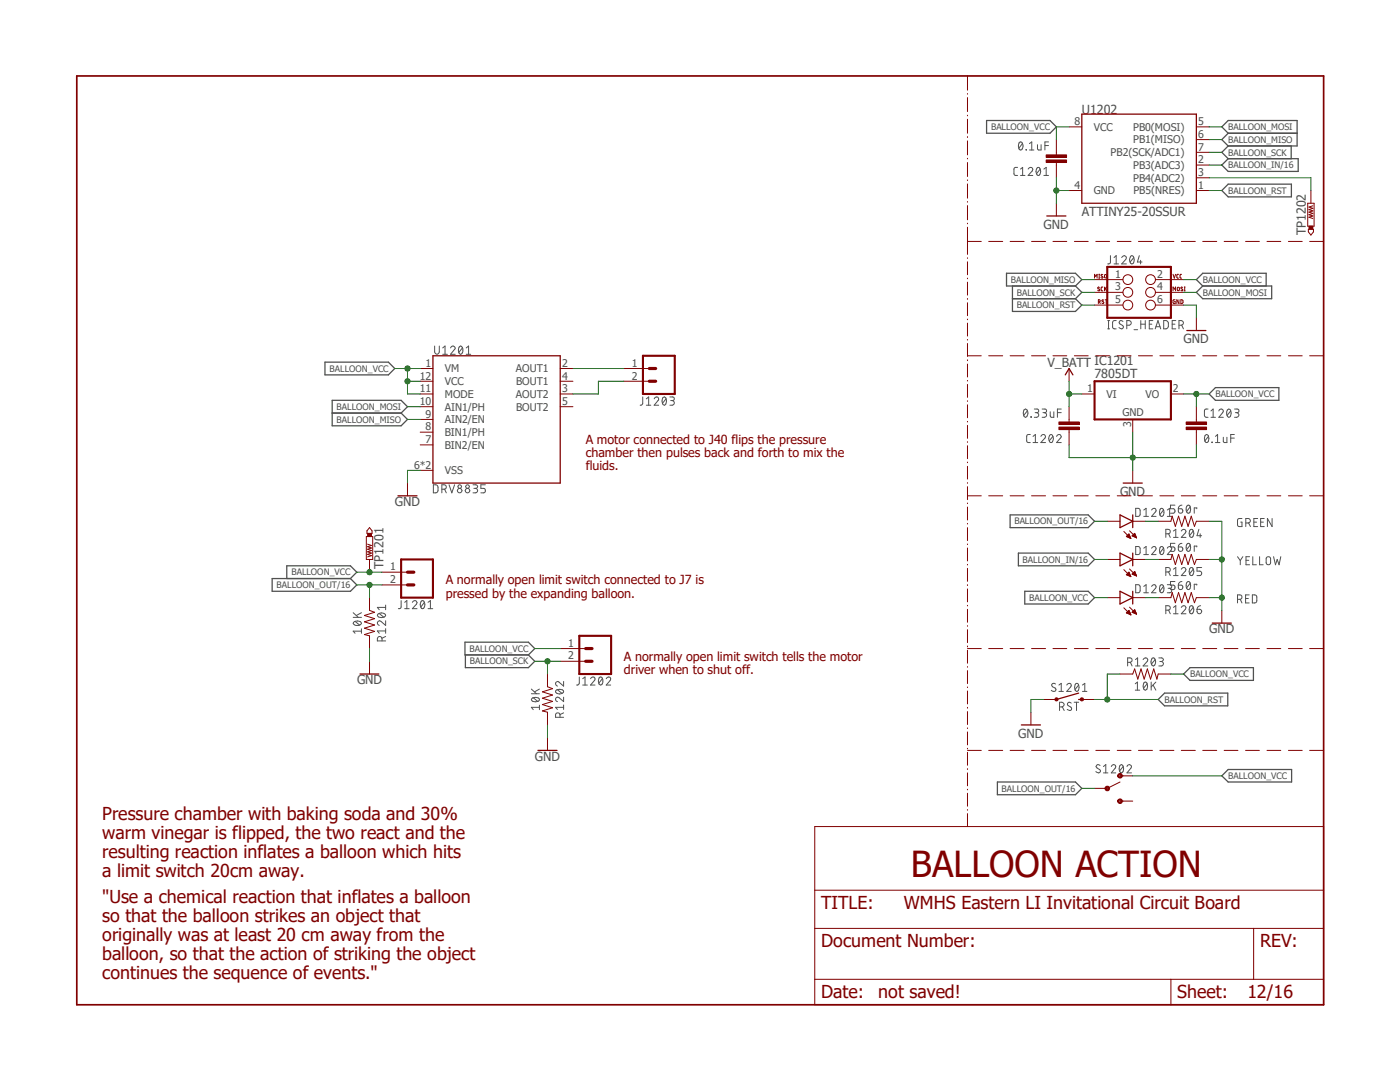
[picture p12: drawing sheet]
<svg xmlns="http://www.w3.org/2000/svg" width="279mm" height="216mm" viewBox="0 0 279 216" stroke-linecap="round" stroke-linejoin="round" font-family="sans-serif">
<path d="M14.8 14.8l249.7 186.2M264.5 14.8l-249.7 186.2" fill="none" stroke="#fff" stroke-width=".2"/>
<g fill="none" stroke="#505050" stroke-width=".2">
<path d="M203.1 33.4h-.6l-.1 .3v1.1l.7 .2M203.5 28.4l.2-.1a.93 .93 0 0 1 0 1.6 1.02 1.02 0 0 1-.2-1.5zM203.7 35h.9M203.7 33.7l.4-.3v1.6M204 28.7l-.7 .9M204.8 29.8l.1 .1zM205.2 33.7a.46 .46 0 0 1 .6-.3 .46 .46 0 0 1 .2 .7l-.8 .9h.9M205.4 29.9h.9M205.4 28.7l.5-.4v1.6M207 33.4h.2a.93 .93 0 0 1 0 1.6 1.02 1.02 0 0 1-.2-1.6zM207.1 28.9v.8l.2 .2h.5v-1M207.6 33.7l-.8 1"/>
<path d="M208.3 35h1M208.3 33.7l.5-.3v1.6M208.5 29h.8M209.3 28.3h-.8v1.6M221.6 51v1.3a.4 .4 0 0 1-.5 .4M222.3 52.7h.9M222.3 51.4l.5-.4v1.7M223.9 51.4a.46 .46 0 0 1 .6-.3 .46 .46 0 0 1 .2 .7l-.8 .9h.9M225.7 51.1l.2-.1a.96 .96 0 0 1 0 1.7 1.02 1.02 0 0 1-.2-1.6zM226.3 51.4l-.7 .9M227.4 51l-.4 1.3h.9M227.6 51.9v.8"/>
<path d="M86.7 69v1.2a.47 .47 0 0 0 .5 .5 .47 .47 0 0 0 .5-.5v-1.2M88.3 69.4l.5-.4v1.7M88.3 70.7h1M89.9 69.4a.44 .44 0 0 1 .6-.3 .44 .44 0 0 1 .2 .7l-.8 .9h.9M91.7 69.1l.2-.1a1.02 1.02 0 0 1 0 1.7 1.02 1.02 0 0 1-.2-1.6zM92.3 69.4l-.7 .9M93 70.7h.9M93 69.4l.5-.4v1.7M128.3 79.2l-.1 1.4-.4 .3M129 79.6l.5-.4v1.7M130.6 79.6a.45 .45 0 0 1 .6-.4 .45 .45 0 0 1 .1 .7l-.7 1h.8M132.4 79.3l.2-.1a1.02 1.02 0 0 1 0 1.7 1.04 1.04 0 0 1-.2-1.6z"/>
<path d="M132.9 79.6l-.7 .9M133.7 79.2h.7a.37 .37 0 0 1 .2 .4 .37 .37 0 0 1-.4 .3h-.3M134.2 79.9a.47 .47 0 0 1 .4 .5 .47 .47 0 0 1-.4 .5h-.5M221.1 65.6h.3M221.1 64h.3M221.2 64v1.6M222.8 64h-.6l-.2 .3 .1 1.1 .1 .2h.6M224.1 64.1l-.4-.1a.37 .37 0 0 0-.3 .2 .37 .37 0 0 0 .1 .4l.5 .3a.37 .37 0 0 1 .2 .4 .37 .37 0 0 1-.3 .3l-.6-.2M224.9 64.9h.4a.47 .47 0 0 0 .5-.5 .47 .47 0 0 0-.5-.4h-.4v1.6M226.3 65.8h.7M227.7 64v1.6M227.7 64.7h.9"/>
<path d="M228.6 64v1.6M229.4 64.7h.5M230.1 64h-.7v1.6h.7M230.5 65.6l.6-1.6 .5 1.6M230.7 65.2h.8M232.2 64l.7 .1 .3 .3v.8l-.5 .4h-.5zM233.9 64.7h.6M234.7 64h-.8v1.6h.8M235.3 64.9h.5a.47 .47 0 0 0 .4-.5 .47 .47 0 0 0-.4-.4h-.5v1.6M235.8 64.9l.4 .7M86.5 96.7l.7 .1 .1 .1 .1 1-.2 .4h-.7zM88.2 97.6h.4a.45 .45 0 0 0 .5-.4 .45 .45 0 0 0-.5-.5h-.4v1.6"/>
<path d="M88.7 97.6l.4 .7M89.6 96.7l.6 1.6 .5-1.6M94.4 96.7l.7 .1 .2 .3-.2 .3-.5 .1M94.9 97.5a.45 .45 0 0 1 .4 .3 .45 .45 0 0 1-.2 .5h-.7M96.9 96.7h-.9v.8h.5a.46 .46 0 0 1 .4 .4 .46 .46 0 0 1-.4 .4h-.5M129 80.9h.9M204.5 81.7l.2-.1a.96 .96 0 0 1 0 1.7 1.04 1.04 0 0 1-.2-1.6zM205 82l-.7 .9M205.6 86.7h-.5l-.2 .4v1l.7 .2M205.7 83.1l.1 .2zM206.2 88.3h.9M206.2 87.1l.4-.4v1.6"/>
<path d="M206.4 81.6l.7 .1a.37 .37 0 0 1 .2 .4 .37 .37 0 0 1-.3 .2h-.4M206.9 82.3a.47 .47 0 0 1 .4 .5 .47 .47 0 0 1-.4 .5h-.5M207.7 87.1a.46 .46 0 0 1 .7-.4 .46 .46 0 0 1 .1 .7l-.8 .9h1M208 81.6l.7 .1a.37 .37 0 0 1 .2 .4 .37 .37 0 0 1-.4 .2h-.3M208.4 82.3a.47 .47 0 0 1 .5 .5 .47 .47 0 0 1-.5 .5h-.4M209.5 86.8l.3-.1a.93 .93 0 0 1 0 1.6 .98 .98 0 0 1-.3-1.5zM209.6 82.2v.8l.2 .3h.5v-1.1M210.1 87.1l-.7 .9M210.9 87.1a.45 .45 0 0 1 .6-.4 .45 .45 0 0 1 .1 .7l-.7 .9h.9M211 82.3h.8M211.8 81.6h-.8v1.7M240.6 86.8l.2-.1a.98 .98 0 0 1 0 1.6 .98 .98 0 0 1-.2-1.5z"/>
<path d="M241.1 81.6l-.6 .1-.1 .3v1.1l.3 .2h.4M241.2 87.1l-.7 .9M241.7 83.3h.9M241.7 82l.4-.4v1.7M241.9 88.2v.1zM242.6 88.3h.9M242.6 87.1l.4-.4v1.6M243.2 82a.44 .44 0 0 1 .7-.4 .44 .44 0 0 1 .1 .7l-.8 1h.9M244.1 87.2v.9l.2 .2h.6v-1.1M245.1 81.7l.1-.1a.96 .96 0 0 1 0 1.7 1.01 1.01 0 0 1-.1-1.6zM245.6 87.4h.7M245.6 82l-.7 .9"/>
<path d="M246.3 86.7h-.7v1.6M246.4 81.6l.7 .1a.37 .37 0 0 1 .2 .4 .37 .37 0 0 1-.4 .2h-.4M246.8 82.3a.47 .47 0 0 1 .5 .5 .47 .47 0 0 1-.5 .5h-.4M80.1 119.8v1.3a.4 .4 0 0 1-.6 .4M84.1 119.9l.2-.1a.93 .93 0 0 1 0 1.7 1.02 1.02 0 0 1-.2-1.6zM226.7 116.7h.6a1.3 1.3 0 0 1 .2 1.4l-.2 .1-.6 .1zM226.7 109.1h.6a1.3 1.3 0 0 1 .2 1.3l-.2 .2-.6 .1zM226.7 101.4l.6 .1a1.25 1.25 0 0 1 0 1.5h-.6zM228.3 118.3h.9M228.3 117l.4-.3v1.6M228.3 101.8l.4-.4v1.6M228.3 109.4l.4-.3v1.6"/>
<path d="M228.3 110.7h.9M228.3 103h.9M229.8 117a.45 .45 0 0 1 .7-.3 .45 .45 0 0 1 .1 .7l-.8 .9h.9M229.8 109.4a.45 .45 0 0 1 .7-.4 .45 .45 0 0 1 .1 .8l-.8 .9h.9M229.8 101.8a.45 .45 0 0 1 .7-.4 .45 .45 0 0 1 .1 .8l-.8 .8h.9M231.6 116.7h.3a.98 .98 0 0 1 0 1.6 1.02 1.02 0 0 1-.3-1.6zM231.6 109.1h.3a.98 .98 0 0 1 0 1.6 1.02 1.02 0 0 1-.3-1.6zM231.6 101.5l.3-.1a.98 .98 0 0 1 0 1.6 1.02 1.02 0 0 1-.3-1.5zM232.2 117l-.7 .9M232.2 109.4l-.7 .9M232.2 101.8l-.7 .9M232.7 114.1h.4a.45 .45 0 0 0 .5-.4 .45 .45 0 0 0-.5-.5h-.4v1.7"/>
<path d="M232.7 106.5h.4a.45 .45 0 0 0 .5-.4 .45 .45 0 0 0-.5-.5h-.4v1.6M233 116.7h.7a.37 .37 0 0 1 .1 .4 .37 .37 0 0 1-.3 .3h-.4M233 109.4a.44 .44 0 0 1 .6-.3 .44 .44 0 0 1 .1 .7l-.7 .9h.8M233 103h.8M233 101.8l.4-.4v1.6M233.2 114.1l.4 .8M233.2 106.5l.4 .7M233.4 117.4h.2a.46 .46 0 0 1 .2 .5 .46 .46 0 0 1-.4 .4h-.4M234.2 106l.5-.4v1.6M234.2 113.6l.5-.4v1.7M234.2 114.9h.9M234.2 107.2h.9"/>
<path d="M234.5 116h-.9v.8h.5a.46 .46 0 0 1 .4 .4 .46 .46 0 0 1-.4 .4h-.5M234.5 108.4h-.9v.7h.5a.46 .46 0 0 1 .4 .5 .46 .46 0 0 1-.4 .4h-.5M234.5 100.8h-.9v.7h.5a.46 .46 0 0 1 .4 .5 .46 .46 0 0 1-.4 .4h-.5M235.2 116.8h.5a.46 .46 0 0 1 .4 .5 .46 .46 0 0 1-.5 .4 .46 .46 0 0 1-.4-.5zM235.2 109.1h.5a.46 .46 0 0 1 .4 .5 .46 .46 0 0 1-.5 .4 .46 .46 0 0 1-.4-.4zM235.2 101.5h.5a.46 .46 0 0 1 .4 .5 .46 .46 0 0 1-.5 .4 .46 .46 0 0 1-.4-.4zM235.8 113.6a.46 .46 0 0 1 .6-.4 .46 .46 0 0 1 .2 .8l-.8 .9h.9M235.8 106a.46 .46 0 0 1 .6-.4 .46 .46 0 0 1 .2 .7l-.8 .9h.9M235.9 116a.72 .72 0 0 0-.7 .8M235.9 108.4a.72 .72 0 0 0-.7 .7M235.9 100.8a.72 .72 0 0 0-.7 .7M237 116.1l.2-.1a.93 .93 0 0 1 0 1.6 .98 .98 0 0 1-.2-1.5z"/>
<path d="M237 108.5l.2-.1a.93 .93 0 0 1 0 1.6 .98 .98 0 0 1-.2-1.5zM237 100.8h.2a.93 .93 0 0 1 0 1.6 .98 .98 0 0 1-.2-1.6zM237.5 116.4l-.7 .9M237.5 108.8l-.7 .9M237.5 101.1l-.7 1M237.6 113.3l.2-.1a.93 .93 0 0 1 0 1.7 1.02 1.02 0 0 1-.2-1.6zM237.6 105.7l.2-.1a.93 .93 0 0 1 0 1.6 1.02 1.02 0 0 1-.2-1.5zM238.1 113.6l-.7 .9M238.1 106l-.7 .9M238.8 101.5v-.2h-.5v1.1M238.8 109.1v-.1h-.5v1M238.8 116.8v-.2h-.5v1"/>
<path d="M239.3 105.6l-.4 1.3h.9M239.5 106.5v.7M239.8 113.2h-.9v.8h.7a.46 .46 0 0 1 .2 .5 .46 .46 0 0 1-.4 .4h-.5M247 119.6l.6-.1a.46 .46 0 0 0 .2-.5 .46 .46 0 0 0-.4-.3h-.4v1.6M247 111.1l.5 .7M247.5 119.6l.4 .7M247.5 111.8v.9M247.9 103.5h-.6l-.3 .1v1.1l.1 .3 .8 .1v-.9h-.3M248 111.1l-.5 .7M248.6 119.4h.5M248.6 104.4h.5a.45 .45 0 0 0 .4-.4 .45 .45 0 0 0-.2-.5h-.7v1.6M248.7 111.8h.5"/>
<path d="M249.2 104.4l.4 .7M249.3 118.7h-.7v1.6h.7M249.4 111.1h-.7v1.6h.7M249.9 118.7h.7a1.3 1.3 0 0 1 .2 1.4l-.2 .2h-.7zM250 111.1v1.6h.7M250.2 104.2h.6M251 103.5h-.8v1.6h.8M251.4 111.1v1.6h.7M251.6 104.2h.5M252.3 103.5h-.7v1.6h.7M252.7 111.3a.46 .46 0 0 1 .5-.2 .46 .46 0 0 1 .4 .4l-.1 1a.46 .46 0 0 1-.5 .2 .46 .46 0 0 1-.3-.4zM253.9 103.5v1.6l-1-1.6v1.6"/>
<path d="M254.2 111.1l.4 1.6 .3-1.1 .4 1.1 .3-1.6M70.5 123.2h1.6M70.5 122.3l1 .9M70.6 124.2l.7-.3a.56 .56 0 0 1 .8 .6 1.09 1.09 0 0 1-1.6-.1zM70.9 124l.9 .7M72.1 125.9h-1.6l.4 .5M72.1 125.5v.9M72.1 122.3l-1 .5M75.4 122.6l.2-.1a.96 .96 0 0 1 1.4 .3 .96 .96 0 0 1-1.7 0zM75.7 122.4l.9 .7M76.2 127.9v-.4a.47 .47 0 0 0-.4-.5 .47 .47 0 0 0-.5 .5v.4h1.7M77 123.9v.9l-1-.8a.45 .45 0 0 0-.7 .2 .45 .45 0 0 0 .4 .6"/>
<path d="M77 127l-.8 .3M77 125.9h-1.7l.4 .5M77 120.7v1M77 125.4v1M77 121.2h-1.7l.4 .5M80.8 121.5h.9M80.8 120.2l.4-.4v1.7M82.3 120.2a.46 .46 0 0 1 .6-.4 .46 .46 0 0 1 .2 .8l-.8 .9h.9M84.7 120.2l-.7 .9M85.4 121.5h1M85.4 120.2l.5-.4v1.7M106 138.4h1.7"/>
<path d="M106 137.5l1.1 .9M106.1 139.4l.7-.3a.58 .58 0 0 1 .8 .7l-.8 .2a.67 .67 0 0 1-.8-.4zM106.4 139.2l.9 .8M107.7 137.5l-1 .5M110.9 137.8l.8-.3a.58 .58 0 0 1 .7 .7l-.1 .1a.96 .96 0 0 1-1.4-.3zM111.3 137.6l.8 .7M112.5 139.1v.9l-.9-.8a.44 .44 0 0 0-.7 .2 .44 .44 0 0 0 .4 .6M112.5 136v.9l-.9-.8a.45 .45 0 0 0-.7 .2 .45 .45 0 0 0 .4 .6M115.6 135.1v1.2a.43 .43 0 0 1-.5 .4M116.3 136.7h.9M116.3 135.4l.5-.3v1.6M117.9 135.4a.45 .45 0 0 1 .6-.3 .45 .45 0 0 1 .1 .7l-.7 .9h.8"/>
<path d="M119.7 135.1h.2a.98 .98 0 0 1 0 1.6 1.02 1.02 0 0 1-.2-1.6zM120.2 135.4l-.7 .9M121 135.4a.45 .45 0 0 1 .6-.3 .45 .45 0 0 1 .2 .7l-.8 .9h.9M210.7 136.5a.45 .45 0 0 0-.8 .2 1.01 1.01 0 0 0 .8 .7v.4a.6 .6 0 0 1-.9 0M211.3 136.7l.5-.3v1.6M211.3 138h.9M212.9 136.7a.45 .45 0 0 1 .6-.3 .45 .45 0 0 1 .2 .7l-.8 .9h.9M214.7 136.4h.2a.98 .98 0 0 1 0 1.6 1.02 1.02 0 0 1-.2-1.6zM215.3 136.7l-.8 .9M216 138h.9M216 136.7l.5-.3v1.6M225 132.2l.7-.1a.43 .43 0 0 0 .2-.5 .43 .43 0 0 0-.4-.3h-.5v1.6"/>
<path d="M225.6 132.2l.3 .7M226.6 136.4l.4-.3v1.6M226.6 137.7h.9M226.6 131.6l.4-.3v1.6M226.6 132.9h.9M228.1 131.6a.46 .46 0 0 1 .7-.3 .46 .46 0 0 1 .1 .7l-.8 .9h1M228.4 136.1h.2a.93 .93 0 0 1 0 1.6 1.06 1.06 0 0 1-.2-1.6zM228.9 136.4l-.7 .9M229.7 136.1v1.6M230 131.3h.2a.93 .93 0 0 1 0 1.6 1.02 1.02 0 0 1-.2-1.6zM230.1 136.7l.6 1M230.5 131.6l-.7 .9"/>
<path d="M230.7 136.1l-1 1M231.3 131.3h.5a.36 .36 0 0 1 .4 .3 .36 .36 0 0 1-.4 .4h-.3M231.7 132a.45 .45 0 0 1 .5 .3 .45 .45 0 0 1-.3 .5l-.6 .1M232.7 121.8h.4a.45 .45 0 0 0 .5-.5 .45 .45 0 0 0-.5-.4h-.4v1.6M233.2 121.8l.4 .7M234.2 121.2l.5-.3v1.6M234.2 122.5h.9M235.8 121.2a.46 .46 0 0 1 .6-.3 .46 .46 0 0 1 .2 .7l-.8 .9h.9M237.6 120.9h.2a.93 .93 0 0 1 0 1.6 1.02 1.02 0 0 1-.2-1.6zM238.1 121.2l-.7 .9M238.9 121.6h.7a.46 .46 0 0 1 0 .8 .46 .46 0 0 1-.7-.4zM239.6 120.9a.72 .72 0 0 0-.7 .7"/>
<path d="M107.7 141.1h-1.7l.4 .5M107.7 140.7v.9M111.8 143.1l-.1-.6a.46 .46 0 0 0-.5-.2 .46 .46 0 0 0-.3 .4v.4h1.6M112.5 141.1h-1.6l.4 .5M112.5 142.2l-.7 .4M112.5 140.7v.9M211.5 141.1h.4a.47 .47 0 0 0 .5-.5 .47 .47 0 0 0-.5-.5h-.4v1.7M212 141.1l.4 .7M213.8 140.3l-.2-.1a.37 .37 0 0 0-.5 .1 .37 .37 0 0 0 .1 .5l.5 .3a.37 .37 0 0 1 .2 .4 .37 .37 0 0 1-.4 .3l-.5-.2M214.4 140.1h.9M214.8 140.1v1.7M219.5 152.7l-.2-.1a.37 .37 0 0 0-.5 .1 .37 .37 0 0 0 .1 .5l.7 .5v.3l-.4 .2-.5-.2"/>
<path d="M220.2 153l.5-.4v1.6M220.2 154.2h.9M221.8 153a.44 .44 0 0 1 .6-.4 .44 .44 0 0 1 .1 .7l-.7 .9h.9M223.6 152.7l.2-.1a1.02 1.02 0 0 1 0 1.6 1.02 1.02 0 0 1-.2-1.5zM224.2 153l-.8 .8M224.9 153a.43 .43 0 0 1 .6-.4 .43 .43 0 0 1 .2 .7l-.8 .9h.9"/>
<circle cx="91.7" cy="97.9" r=".46"/>
<circle cx="91.8" cy="97.1" r=".37"/>
<circle cx="93.3" cy="97.9" r=".46"/>
<circle cx="93.3" cy="97.1" r=".37"/>
</g>
<g fill="none" stroke="#505050" stroke-width=".25">
<path d="M196.9 24h12.6l1.3 1.3-1.3 1.3h-12.6zM243.8 38l1.3-1.3h12.6v2.6h-12.6zM243.8 32.9l1.3-1.2h14v2.5h-14zM245.1 26.6h13.8M245.1 26.6l-1.3-1.3 1.3-1.3h13.8v5.1h-13.8M245.1 26.6l-1.3 1.3 1.3 1.2M245.1 29.1l-1.3 1.3 1.3 1.3M257.7 29.1v2.6M200.9 54.5h13.7l1.3 1.3-1.3 1.3h-13.7zM202.1 59.6h12.5M202.1 57.1v5h12.5l1.3-1.2-1.3-1.3M214.6 57.1l1.3 1.2-1.3 1.3"/>
<path d="M240 57.1l-1.2-1.3 1.2-1.3h12.7v2.6M240 57.1h13.8v2.5h-13.8l-1.2-1.3zM64.9 72.3h12.6l1.3 1.2-1.3 1.3h-12.6zM66.3 79.9h13.8l1.2 1.3-1.2 1.2 1.2 1.3-1.2 1.3h-13.8zM242.6 77.3h12.6v2.6h-12.6l-1.3-1.3zM66.3 82.4h13.8M54.3 115.4h15.6l1.3 1.3-1.3 1.3h-15.6zM57.2 115.4v-2.5h12.7l1.3 1.3-1.3 1.2M201.6 102.7h15.6l1.2 1.3-1.2 1.3h-15.6zM203.2 110.4h14l1.2 1.2-1.2 1.3h-14zM204.5 118h12.7l1.2 1.3-1.2 1.2h-12.7zM92.8 128.1h12.7l1.2 1.3-1.2 1.3h-12.7z"/>
<path d="M92.9 130.7v2.5h12.6l1.2-1.2-1.2-1.3M231.1 139.6l1.3-1.3h12.6v2.5h-12.6zM237.5 133.2h12.6v2.6h-12.6l-1.3-1.3zM199.1 156h15.5l1.3 1.3-1.3 1.3h-15.5zM243.8 154.8l1.3-1.3h12.7v2.5h-12.7z"/>
</g>
<g fill="none" stroke="#800000" stroke-width=".2">
<path d="M193.1 15.2v2.8M193.1 18.7v.1M193.1 19.5v2.8M193.1 23v.1M193.1 23.8v2.8M193.1 27.3v.1M193.1 28.1v2.8M193.1 31.6v.1M193.1 32.4v2.8M193.1 35.9v.1M193.1 36.7v2.8M210.8 30.4v.5"/>
<path d="M210.8 32.4v.5M193.1 40.2v.1M193.1 41v2.9M193.1 44.5v.2M193.1 45.3v5.5M193.1 51.4v.2M193.1 52.2v2.6M193.1 55.5v.1M193.1 56.3v2.6M193.1 59.6v.1M193.1 48.2h2.7M197.3 48.2h2.8"/>
<path d="M201.6 48.2h2.8M205.9 48.2h2.8M210.1 48.2h2.8M210.8 40.6v2.5M214.4 48.2h2.8M218.7 48.2h2.7M223 48.2h2.7M227.2 48.2h2.8M231.5 48.2h2.8M235.8 48.2h2.7M240 48.2h2.8M244.3 48.2h2.8"/>
<path d="M248.6 48.2h2.7M252.9 48.2h2.7M257.1 48.2h2.8M261.4 48.2h2.8M83.9 73.5h2.5M83.9 78.6h2.5M83.9 76.1h2.5M111.8 73.5h2.5M111.8 78.6h2.5M111.8 76.1h2.5M124.5 73.5h5.1M124.5 76.1h5.1"/>
<path d="M193.1 60.4v2.6M193.1 63.7v.1M193.1 64.5v2.6M193.1 67.7v.2M193.1 68.5v2.6M193.1 71.8v.2M193.1 72.6v2.6M193.1 75.9v.1M193.1 76.7v2.6M193.1 80v.1M193.1 71h2.7M197.3 71h2.8"/>
<path d="M201.6 71h2.8M205.9 71h2.8M210.1 71h2.8M214.4 71h2.8M218.7 71h2.7M223 71h2.7M227.2 71h2.8M231.5 71h2.8M235.8 71h2.7M240 71h2.8M244.3 71h2.8M248.6 71h2.7"/>
<path d="M252.9 71h2.7M257.1 71h2.8M261.4 71h2.8M81.3 96.4v2.5M83.9 81.2h2.5M83.9 83.7h2.5M83.9 86.2h2.5M83.9 88.8h2.5M83.9 93.9h2.5M111.8 81.2h2.5M193.1 80.8v2.6M193.1 84.1v.1"/>
<path d="M193.1 84.9v2.6M193.1 88.1v.2M193.1 88.9v2.6M193.1 92.2v.1M193.1 93v2.6M193.1 96.3v.1M193.1 97.1v2.6M193.1 98.9h2.7M197.3 98.9h2.8M201.6 98.9h2.8M205.9 98.9h2.8M210.1 98.9h2.8"/>
<path d="M214.4 98.9h2.8M218.7 98.9h2.7M223 98.9h2.7M227.2 98.9h2.8M231.5 98.9h2.8M235.8 98.9h2.7M240 98.9h2.8M244.3 98.9h2.8M248.6 98.9h2.7M252.9 98.9h2.7M257.1 98.9h2.8M261.4 98.9h2.8"/>
<path d="M73.7 119.3v2.5l1.1 .4-2.1 .6 2.1 .6-2.1 .7 2.1 .6-2.1 .6 2.1 .7-2.1 .6 1 .3v2.5M76.2 114.2h5.1M76.2 116.7h5.1M193.1 100.4v.1M193.1 101.2v2.6M193.1 104.4v.2M193.1 105.3v2.6M193.1 108.5v.2M193.1 109.3v2.6M193.1 112.6v.1M193.1 113.4v2.6M193.1 116.7v.1"/>
<path d="M193.1 117.5v2.6M73.7 132v2.5M193.1 120.8v.1M193.1 121.6v2.6M193.1 124.8v.2M193.1 125.6v2.6M193.1 128.9v.2M193.1 129.8v2.5M193.1 133v.1M193.1 133.8v2.6M193.1 137.1v.1M193.1 137.9v2.6"/>
<path d="M193.1 129.4h2.7M197.3 129.4h2.8M201.6 129.4h2.8M205.9 129.4h2.8M210.1 129.4h2.8M214.4 129.4h2.8M218.7 129.4h2.7M223 129.4h2.7M227.2 129.4h2.8M231.5 129.4h2.8M235.8 129.4h2.7M240 129.4h2.8"/>
<path d="M244.3 129.4h2.8M248.6 129.4h2.7M252.9 129.4h2.7M257.1 129.4h2.8M261.4 129.4h2.8M193.1 141.1v.2M193.1 142v2.6M193.1 145.2v.2M193.1 146v2.6M193.1 149.3v.1M193.1 150.1v2.6M193.1 153.4v.1"/>
<path d="M193.1 154.2v2.6M193.1 157.5v.1M193.1 158.3v2.6M193.1 149.7h2.7M197.3 149.7h2.8M201.6 149.7h2.8M205.9 149.7h2.8M210.1 149.7h2.8M214.4 149.7h2.8M218.7 149.7h2.7M223 149.7h2.7M227.2 149.7h2.8"/>
<path d="M231.5 149.7h2.8M235.8 149.7h2.7M240 149.7h2.8M244.3 149.7h2.8M248.6 149.7h2.7M252.9 149.7h2.7M257.1 149.7h2.8M261.4 149.7h2.8M162.6 164.9h101.6v35.6h-101.6zM162.6 177.6h101.6M193.1 161.5v.2M193.1 162.3v2.6"/>
<path d="M162.6 185.3h101.6M162.6 195.4h101.6M233.7 195.4v5.1M250.2 185.3v10.1"/>
</g>
<path d="M15.3 15.2h248.9v185.3h-248.9z" fill="none" stroke="#800000" stroke-width=".34"/>
<path d="M208.9 43.1h3.8M86.4 71h25.4v25.4h-25.4zM79.4 98.9h3.8M71.8 134.5h3.8" fill="none" stroke="#800000" stroke-width=".25"/>
<path d="M128.3 71h6.4v7.6h-6.4zM80.1 111.6h6.3v7.7h-6.3z" fill="none" stroke="#800000" stroke-width=".42"/>
<path d="M129.6 76.1h1.3M129.6 73.5h1.3M81.3 116.7h1.3M81.3 114.2h1.3" fill="none" stroke="#800000" stroke-width=".64"/>
<path d="M208.8 30.9h4.1v.5h-4.1z" fill-rule="evenodd" fill="#800000"/>
<path d="M208.8 30.9h4.1v.5h-4.1z" fill="none" stroke="#800000" stroke-width=".2"/>
<path d="M208.8 31.9h4.1v.5h-4.1z" fill-rule="evenodd" fill="#800000"/>
<g fill="none" stroke="#800000" stroke-width=".2">
<path d="M208.8 31.9h4.1v.5h-4.1zM210.8 27.9v2.5M210.8 32.9v2.6M213.4 25.3h2.5M213.4 38h2.5M238.8 25.3h2.5M238.8 27.9h2.5M238.8 38h2.5M238.8 30.4h2.5M238.8 32.9h2.5M238.8 35.5h2.5M213.4 73.5v2.6"/>
<path d="M215.9 78.6h2.5M233.7 78.6h2.5M213.4 83.7v.5M213.4 85.7v.5M226.1 83.7v2.5M226.1 93.9v2.5"/>
</g>
<path d="M215.9 22.8h22.9v17.8h-22.9zM212.6 74.8l.8-1.3 .7 1.3M224.2 96.4h3.8" fill="none" stroke="#800000" stroke-width=".25"/>
<path d="M218.4 76.1h15.3v7.6h-15.3z" fill="none" stroke="#800000" stroke-width=".42"/>
<path d="M211.3 84.2h4.1v.5h-4.1z" fill-rule="evenodd" fill="#800000"/>
<path d="M211.3 84.2h4.1v.5h-4.1z" fill="none" stroke="#800000" stroke-width=".2"/>
<path d="M211.3 85.2h4.1v.5h-4.1z" fill-rule="evenodd" fill="#800000"/>
<path d="M211.3 85.2h4.1v.5h-4.1zM213.4 81.2v2.5M213.4 86.2v2.6M238.8 83.7v.5M238.8 85.7v.5" fill="none" stroke="#800000" stroke-width=".2"/>
<path d="M236.7 85.2h4.1v.5h-4.1z" fill-rule="evenodd" fill="#800000"/>
<path d="M236.7 85.2h4.1v.5h-4.1z" fill="none" stroke="#800000" stroke-width=".2"/>
<path d="M236.7 84.2h4.1v.5h-4.1z" fill-rule="evenodd" fill="#800000"/>
<g fill="none" stroke="#800000" stroke-width=".2">
<path d="M218.4 55.5v-.8l.3 .5 .2-.5v.8M218.4 55.8h5.7M218.4 58.3h5.7M219.3 55.5h.2M219.3 54.7h.2M219.4 54.7v.8M219.4 57.4l-.2-.1-.1 .1 .3 .3 .1 .3-.4-.1M220.1 57.3l-.3 .1v.6h.3M220.1 54.8h-.3l.3 .6h-.4M220.3 59.9h-.4l.4 .6h-.4M220.4 57.3v.7M220.5 54.8h.3v.5l-.1 .2-.3-.2z"/>
<path d="M220.6 59.8h.3M220.6 57.6l.2 .4M220.8 59.8v.8M220.8 57.3l-.4 .4M230.6 55.8h5.6M230.6 58.3h5.6M234.1 58v-.7l.3 .4 .2-.4v.7M234.1 54.7l.3 .8 .2-.8M234.5 59.8l-.4 .1v.1v.5l.4 .1v-.4h-.1M235 57.4h.3v.6h-.3zM235.2 54.7l-.3 .2v.5l.3 .1M235.3 59.8v.8l-.4-.8v.8"/>
<path d="M235.7 59.8l.4 .2v.4l-.2 .2h-.2zM235.8 54.7l-.3 .2v.5l.3 .1M236 57.4l-.2-.1-.1 .1 .4 .4v.2l-.4-.1M236.3 58h.2M236.3 57.3h.2M236.4 57.3v.7M218.4 60.9h5.7M219.2 60.2l.4-.1-.1-.2-.3-.1v.8M219.4 60.2l.2 .4M230.6 60.9h5.6M238.8 63.4v2.6M236.7 84.2h4.1v.5h-4.1z"/>
<path d="M238.8 81.2v2.5M238.8 86.2v2.6M221 119.3h2.5M221 111.6h2.5M221 104h2.5M224.3 113.7l1.4 1.4M224.3 106l1.4 1.4M224.8 114.7l.9 .4M224.8 114.7l.5-.5 .4 .9M224.8 114.7h.7M224.8 107h.7M224.9 114.6h.6"/>
<path d="M224.9 107.1h.7M224.9 106.9h.6M225 114.8h.6M225 114.5h.5M225 106.8h.4M225.1 114.4h.3M225.1 106.8h.3M225.1 107.2h.5M225.2 114.3h.2M225.2 106.7h.1M225.2 114.9h.4M225.3 114.2h.1"/>
<path d="M225.3 106.6h.1M225.3 106.6l-.5 .5 .9 .3M225.3 106.6l.4 .8M225.3 107.3h.3M225.4 113.5l1.4 1.4M225.4 114.9h.2M225.4 105.9l1.4 1.4M225.6 107.4h.1M225.6 115h.1M225.9 106.9l.5-.5 .4 .9zM226 106.9h.7M226 114.6h.7"/>
<path d="M226 114.5h.7M226 106.8h.7M226.1 119.3h2.5M226.1 111.6h2.5M226.1 104h2.5M226.1 114.4h.5M226.1 106.8h.5M226.2 114.3h.4M226.2 107h.5M226.2 106.7h.4M226.2 114.7h.5M226.3 114.2h.2"/>
<path d="M226.3 106.6h.2M226.4 114.1h.1M226.4 107.1h.3M226.4 106.5h.1M226.4 114.8h.3M226.4 114l-.5 .6 .9 .3M226.4 114l.4 .9M226.4 114h.1M226.6 107.2h.2M226.7 114.9h.1M226.8 107.3h.1M231.1 119.3h2.6l.2-1.1 .7 2.1 .6-2.1 .6 2.1 .7-2.1 .6 2.1 .6-2.1 .7 2.1 .4-1h2.5"/>
<path d="M231.1 111.6h2.6l.2-1 .7 2 .6-2 .6 2 .7-2 .6 2 .6-2 .7 2 .4-1h2.5M231.1 104h2.6l.2-1 .7 2 .6-2 .6 2 .7-2 .6 2 .6-2 .7 2 .4-1h2.5M224.3 121.3l1.4 1.4M224.8 122.3l.5-.5 .4 .9zM224.8 122.3h.8M224.9 122.2h.6M225 122.1h.5M225 122.4h.6M225 122h.4M225.1 122h.3M225.2 121.9h.1M225.3 122.5h.3"/>
<path d="M225.4 121.2l1.4 1.4M225.5 122.6h.1M225.7 122.7h.1M226 122.1h.7M226.1 122.2h.6M226.1 122h.5M226.2 121.9h.3M226.3 122.3h.4M226.3 121.8h.2M226.4 121.7l-.5 .5 .9 .4M226.4 121.7l.4 .9M226.4 121.7h.1"/>
<path d="M226.5 122.4h.3M226.7 122.5h.1M243.8 121.8v2.5"/>
<circle cx="225.1" cy="55.8" r=".98"/>
<circle cx="225.1" cy="58.3" r=".98"/>
<circle cx="229.6" cy="55.8" r=".98"/>
<circle cx="229.6" cy="58.3" r=".98"/>
<circle cx="225.1" cy="60.9" r=".98"/>
<circle cx="229.6" cy="60.9" r=".98"/>
</g>
<path d="M236.9 66h3.8M223.5 118l2.6 1.3-2.6 1.2zM223.5 102.7l2.6 1.3-2.6 1.3zM223.5 110.4l2.6 1.2-2.6 1.3zM226.1 102.7v2.6M226.1 110.4v2.5M226.1 118v2.5M215.3 139.6h.6M215.3 138.3l-4.5 1.3M241.9 124.3h3.8" fill="none" stroke="#800000" stroke-width=".25"/>
<path d="M221 53.3h12.7v10.1h-12.7z" fill="none" stroke="#800000" stroke-width=".42"/>
<path d="M210.6 139.3h.5v.5h-.5z" fill-rule="evenodd" fill="#800000"/>
<path d="M210.6 139.3h.5v.5h-.5z" fill="none" stroke="#800000" stroke-width=".2"/>
<path d="M215.7 139.3h.5v.5h-.5z" fill-rule="evenodd" fill="#800000"/>
<path d="M208.3 139.6h2.5M215.7 139.3h.5v.5h-.5zM215.9 139.6h2.5M223.5 134.5h2.6l.3-1 .7 2 .6-2 .6 2 .7-2 .6 2 .7-2 .6 2 .2-1h2.6M205.7 142.1v2.6M223.5 156l-2.5 1.3M223.5 159.9h.7M223.5 154.8h.7" fill="none" stroke="#800000" stroke-width=".2"/>
<path d="M203.8 144.7h3.8" fill="none" stroke="#800000" stroke-width=".25"/>
<path d="M223.1 154.5l.6-.2 .2 .2v.6l-.2 .1-.6-.1v-.3h.2l.1-.2h.3l.1 .2-.4 .2-.1-.2h-.2z" fill-rule="evenodd" fill="#800000"/>
<path d="M223.1 154.5l.6-.2 .2 .2v.6l-.2 .1-.6-.1v-.3h.2l.1-.2h.3l.1 .2-.4 .2-.1-.2h-.2z" fill="none" stroke="#800000" stroke-width=".2"/>
<path d="M223.1 159.6l.6-.2 .3 .5-.1 .2-.2 .2-.6-.2v-.2h.2l.1-.3 .4 .3-.1 .1-.3 .1-.1-.2h-.2z" fill-rule="evenodd" fill="#800000"/>
<path d="M223.1 159.6l.6-.2 .3 .5-.1 .2-.2 .2-.6-.2v-.2h.2l.1-.3 .4 .3-.1 .1-.3 .1-.1-.2h-.2z" fill="none" stroke="#800000" stroke-width=".2"/>
<path d="M220.6 157.1l.5-.2 .3 .4v.3l-.3 .2-.5-.2-.1-.3h.2l.2-.2 .3 .2v.2l-.3 .1-.2-.3h-.2z" fill-rule="evenodd" fill="#800000"/>
<path d="M73.1 107.1h1.3v4.5h-1.3zM73.4 108.6l.7 .2-.7 .3 .7 .2-.7 .3 .7 .3-.7 .2 .7 .3-.7 .2 .7 .3-.7 .2M73.7 105.3l.6 .6v.5h-1.1v-.5zM109.3 134.5v2.5l1 .4-2.1 .6 2.1 .7-2.1 .6 2.1 .7-2.1 .6 2.1 .6-2.1 .7 1.1 .2v2.6M111.8 129.4h5.1M111.8 132h5.1M109.3 147.2v2.5M218.4 157.3h2.6M220.6 157.1l.5-.2 .3 .4v.3l-.3 .2-.5-.2-.1-.3h.2l.2-.2 .3 .2v.2l-.3 .1-.2-.3h-.2zM223.5 159.9h2.6M223.5 154.8h2.6" fill="none" stroke="#800000" stroke-width=".2"/>
<path d="M115.6 126.9h6.4v7.6h-6.4z" fill="none" stroke="#800000" stroke-width=".42"/>
<path d="M116.9 132h1.3M116.9 129.4h1.3" fill="none" stroke="#800000" stroke-width=".64"/>
<path d="M107.4 149.7h3.8" fill="none" stroke="#800000" stroke-width=".25"/>
<path d="M73.4 106.5h.7v.6h-.7z" fill-rule="evenodd" fill="#800000"/>
<path d="M261 40.6h1.3v4.5h-1.3zM261.1 45.8h1v.5l-.5 .6-.5-.6zM262 41.1l-.8 .2 .8 .3-.8 .2 .8 .3-.8 .2 .8 .3-.8 .2 .8 .3-.8 .2 .8 .3M73.4 106.5h.7v.6h-.7zM73.7 111.6v2.6" fill="none" stroke="#800000" stroke-width=".2"/>
<path d="M261.2 45.1h.8v.6h-.8z" fill-rule="evenodd" fill="#800000"/>
<path d="M261.6 38v2.6M261.2 45.1h.8v.6h-.8z" fill="none" stroke="#800000" stroke-width=".2"/>
<path d="M210.8 38h2.6M210.8 35.5v5.1M83.9 93.9h-2.6v2.5M73.7 129.4v2.6" fill="none" stroke="#008000" stroke-width=".2"/>
<circle cx="210.8" cy="38" r=".51" fill="#008000"/>
<g fill="none" stroke="#008000" stroke-width=".2">
<path d="M213.4 88.8v2.5h12.7M226.1 86.2v7.7"/>
<circle cx="210.8" cy="38" r=".51"/>
</g>
<circle cx="226.1" cy="91.3" r=".51" fill="#008000"/>
<g fill="none" stroke="#008000" stroke-width=".2">
<path d="M238.8 88.8v2.5h-12.7M241.3 104h2.5v15.3h-2.5M241.3 111.6h2.5"/>
<circle cx="226.1" cy="91.3" r=".51"/>
</g>
<circle cx="243.8" cy="111.6" r=".51" fill="#008000"/>
<g fill="none" stroke="#008000" stroke-width=".2">
<path d="M243.8 119.3v2.5"/>
<circle cx="243.8" cy="111.6" r=".51"/>
</g>
<circle cx="243.8" cy="119.3" r=".51" fill="#008000"/>
<g fill="none" stroke="#008000" stroke-width=".2">
<path d="M78.8 73.5h5.1M81.3 73.5v2.6h2.6M114.3 73.5h10.2M124.5 76.1h-5.1v2.5h-5.1M236.2 60.9h2.6v2.5M208.3 139.6h-2.6v2.5M109.3 144.7v2.5"/>
<circle cx="243.8" cy="119.3" r=".51"/>
</g>
<circle cx="81.3" cy="73.5" r=".51" fill="#008000"/>
<g fill="none" stroke="#008000" stroke-width=".2">
<path d="M81.3 76.1v2.5h2.6"/>
<circle cx="81.3" cy="73.5" r=".51"/>
</g>
<circle cx="81.3" cy="76.1" r=".51" fill="#008000"/>
<g fill="none" stroke="#008000" stroke-width=".2">
<path d="M71.2 114.2h5"/>
<circle cx="81.3" cy="76.1" r=".51"/>
</g>
<circle cx="73.7" cy="114.2" r=".51" fill="#008000"/>
<g fill="none" stroke="#008000" stroke-width=".2">
<path d="M213.4 25.3h-2.6v2.6M236.2 78.6h5.1M238.8 78.6v2.6"/>
<circle cx="73.7" cy="114.2" r=".51"/>
</g>
<circle cx="238.8" cy="78.6" r=".51" fill="#008000"/>
<g fill="none" stroke="#008000" stroke-width=".2">
<path d="M241.3 25.3h2.5M241.3 27.9h2.5M215.9 55.8h2.5M236.2 55.8h2.6M236.2 58.3h2.6M81.3 81.2h2.6M81.3 83.7h2.6M71.2 116.7h5M73.7 116.7v2.6M218.4 119.3h2.6M106.7 129.4h5.1M233.7 134.5h2.5"/>
<path d="M226.1 154.8h17.7"/>
<circle cx="238.8" cy="78.6" r=".51"/>
</g>
<circle cx="73.7" cy="116.7" r=".51" fill="#008000"/>
<g fill="none" stroke="#008000" stroke-width=".2">
<path d="M241.3 30.4h2.5M215.9 58.3h2.5M218.4 104h2.6M106.7 132h5.1M109.3 132v2.5M215.9 157.3h2.5"/>
<circle cx="73.7" cy="116.7" r=".51"/>
</g>
<circle cx="109.3" cy="132" r=".51" fill="#008000"/>
<g fill="none" stroke="#008000" stroke-width=".2">
<path d="M241.3 38h2.5M215.9 60.9h2.5M218.4 139.6h12.7M223.5 134.5h-2.5v5.1"/>
<circle cx="109.3" cy="132" r=".51"/>
</g>
<circle cx="221" cy="139.6" r=".51" fill="#008000"/>
<g fill="none" stroke="#008000" stroke-width=".2">
<path d="M241.3 32.9h2.5M213.4 76.1v5.1M213.4 78.6h2.5M218.4 111.6h2.6"/>
<circle cx="221" cy="139.6" r=".51"/>
</g>
<circle cx="213.4" cy="78.6" r=".51" fill="#008000"/>
<g fill="none" stroke="#008000" stroke-width=".2">
<path d="M241.3 35.5h20.3v2.5M228.6 119.3h2.5M228.6 111.6h2.5M228.6 104h2.5"/>
<circle cx="213.4" cy="78.6" r=".51"/>
</g>
<text font-size="7.2" fill="#800000" x="181.8" y="175.1">BALLOON ACTION</text>
<g font-size="3.6" fill="#800000">
<text x="20.4" y="163.7">Pressure chamber with baking soda and 30%</text>
<text x="20.4" y="167.5">warm vinegar is flipped, the two react and the</text>
<text x="20.4" y="171.3">resulting reaction inflates a balloon which hits</text>
<text x="20.4" y="175.1">a limit switch 20cm away.</text>
<text x="20.4" y="180.2">&quot;Use a chemical reaction that inflates a balloon</text>
<text x="20.4" y="184">so that the balloon strikes an object that</text>
<text x="163.9" y="181.4">TITLE:</text>
<text x="180.4" y="181.4">WMHS Eastern LI Invitational Circuit Board</text>
<text x="20.4" y="187.8">originally was at least 20 cm away from the</text>
<text x="20.4" y="191.6">balloon, so that the action of striking the object</text>
<text x="163.9" y="189.1">Document Number:</text>
<text x="251.5" y="189.1">REV:</text>
<text x="20.4" y="195.4">continues the sequence of events.&quot;</text>
<text x="163.9" y="199.2">Date:</text>
<text x="175.3" y="199.2">not saved!</text>
<text x="235" y="199.2">Sheet:</text>
<text x="248.9" y="199.2">12/16</text>
</g>
<g font-size="2.5" fill="#505050">
<text x="215.9" y="22.8">U1202</text>
<text x="208.3" y="45.6">GND</text>
<text x="215.9" y="43.1">ATTINY25-20SSUR</text>
<text x="260.6" y="46.9" transform="rotate(-90 260.6 46.9)">TP1202</text>
<text x="236.2" y="68.5">GND</text>
<text x="209" y="73.3">V_BATT IC1201</text>
<text x="218.4" y="75.4">7805DT</text>
<text x="78.8" y="101">GND</text>
<text x="223.5" y="98.9">GND</text>
<text x="76.5" y="113.5" transform="rotate(-90 76.5 113.5)">TP1201</text>
<text x="241.3" y="126.4">GND</text>
<text x="71.2" y="136.5">GND</text>
<text x="203.2" y="147.2">GND</text>
<text x="106.8" y="151.8">GND</text>
</g>
<g font-size="2.5" fill="#800000">
<text x="116.9" y="88.5">A motor connected to J40 flips the pressure</text>
<text x="116.9" y="91.2">chamber then pulses back and forth to mix the</text>
<text x="116.9" y="93.9">fluids.</text>
<text x="88.9" y="116.6">A normally open limit switch connected to J7 is</text>
<text x="88.9" y="119.3">pressed by the expanding balloon.</text>
<text x="124.5" y="131.8">A normally open limit switch tells the motor</text>
<text x="124.5" y="134.5">driver when to shut off.</text>
</g>
<g font-size="2.1" fill="#505050">
<text x="214.4" y="25">8</text>
<text x="218.3" y="26.1">VCC</text>
<text x="226.1" y="28.6">PB1(MISO)</text>
<text x="226.1" y="26.1">PB0(MOSI)</text>
<text x="239.1" y="27.5">6</text>
<text x="239.1" y="25">5</text>
<text x="221.7" y="31.2">PB2(SCK/ADC1)</text>
<text x="226.1" y="33.7">PB3(ADC3)</text>
<text x="239.1" y="30.1">7</text>
<text x="239.1" y="32.6">2</text>
<text x="239.1" y="35.1">3</text>
<text x="214.4" y="37.6">4</text>
<text x="218.3" y="38.8">GND</text>
<text x="226.1" y="36.2">PB4(ADC2)</text>
<text x="226.2" y="38.8">PB5(NRES)</text>
<text x="239.1" y="37.6">1</text>
<text x="222.6" y="55.4">1</text>
<text x="222.6" y="58">3</text>
<text x="230.9" y="55.4">2</text>
<text x="230.9" y="58">4</text>
<text x="222.6" y="60.5">5</text>
<text x="230.9" y="60.5">6</text>
<text x="83.8" y="75.7">12</text>
<text x="84.9" y="73.2">1</text>
<text x="88.8" y="76.8">VCC</text>
<text x="88.8" y="74.3">VM</text>
<text x="103" y="74.3">AOUT1</text>
<text x="103" y="76.8">BOUT1</text>
<text x="112.2" y="73.2">2</text>
<text x="112.2" y="75.7">4</text>
<text x="126.1" y="73.2">1</text>
<text x="126.1" y="75.7">2</text>
<text x="83.8" y="80.8">10</text>
<text x="83.8" y="78.3">11</text>
<text x="84.9" y="83.4">9</text>
<text x="88.8" y="81.9">AIN1/PH</text>
<text x="88.8" y="79.4">MODE</text>
<text x="103" y="79.4">AOUT2</text>
<text x="103" y="81.9">BOUT2</text>
<text x="112.2" y="78.3">3</text>
<text x="112.2" y="80.8">5</text>
<text x="217" y="78.3">1</text>
<text x="220.8" y="79.4">VI</text>
<text x="224" y="82.9">GND</text>
<text x="228.6" y="79.4">VO</text>
<text x="234.1" y="78.3">2</text>
<text x="84.9" y="85.9">8</text>
<text x="84.9" y="88.4">7</text>
<text x="88.8" y="84.5">AIN2/EN</text>
<text x="88.8" y="87">BIN1/PH</text>
<text x="88.8" y="89.5">BIN2/EN</text>
<text x="225.7" y="85.2" transform="rotate(-90 225.7 85.2)">3</text>
<text x="82.6" y="93.5">6*2</text>
<text x="88.8" y="94.6">VSS</text>
<text x="77.9" y="113.8">1</text>
<text x="77.9" y="116.4">2</text>
<text x="113.4" y="129">1</text>
<text x="113.4" y="131.6">2</text>
</g>
<g font-size="1.8" fill="#505050">
<text x="197.8" y="26">BALLOON_VCC</text>
<text x="245.1" y="26">BALLOON_MOSI</text>
<text x="245.1" y="28.5">BALLOON_MISO</text>
<text x="245.1" y="31">BALLOON_SCK</text>
<text x="245.1" y="33.6">BALLOON_IN/16</text>
<text x="245.1" y="38.7">BALLOON_RST</text>
<text x="201.8" y="56.4">BALLOON_MISO</text>
<text x="202.9" y="59">BALLOON_SCK</text>
<text x="240" y="56.4">BALLOON_VCC</text>
<text x="240" y="59">BALLOON_MOSI</text>
<text x="202.9" y="61.5">BALLOON_RST</text>
<text x="65.8" y="74.2">BALLOON_VCC</text>
<text x="67.2" y="81.8">BALLOON_MOSI</text>
<text x="242.6" y="79.2">BALLOON_VCC</text>
<text x="67.2" y="84.3">BALLOON_MISO</text>
<text x="202.4" y="104.6">BALLOON_OUT/16</text>
<text x="204.1" y="112.3">BALLOON_IN/16</text>
<text x="55.2" y="117.3">BALLOON_OUT/16</text>
<text x="58.2" y="114.8">BALLOON_VCC</text>
<text x="205.4" y="119.9">BALLOON_VCC</text>
<text x="93.7" y="130">BALLOON_VCC</text>
<text x="93.8" y="132.6">BALLOON_SCK</text>
<text x="237.5" y="135.1">BALLOON_VCC</text>
<text x="232.4" y="140.2">BALLOON_RST</text>
<text x="245.1" y="155.4">BALLOON_VCC</text>
<text x="199.9" y="158">BALLOON_OUT/16</text>
</g>
</svg>
